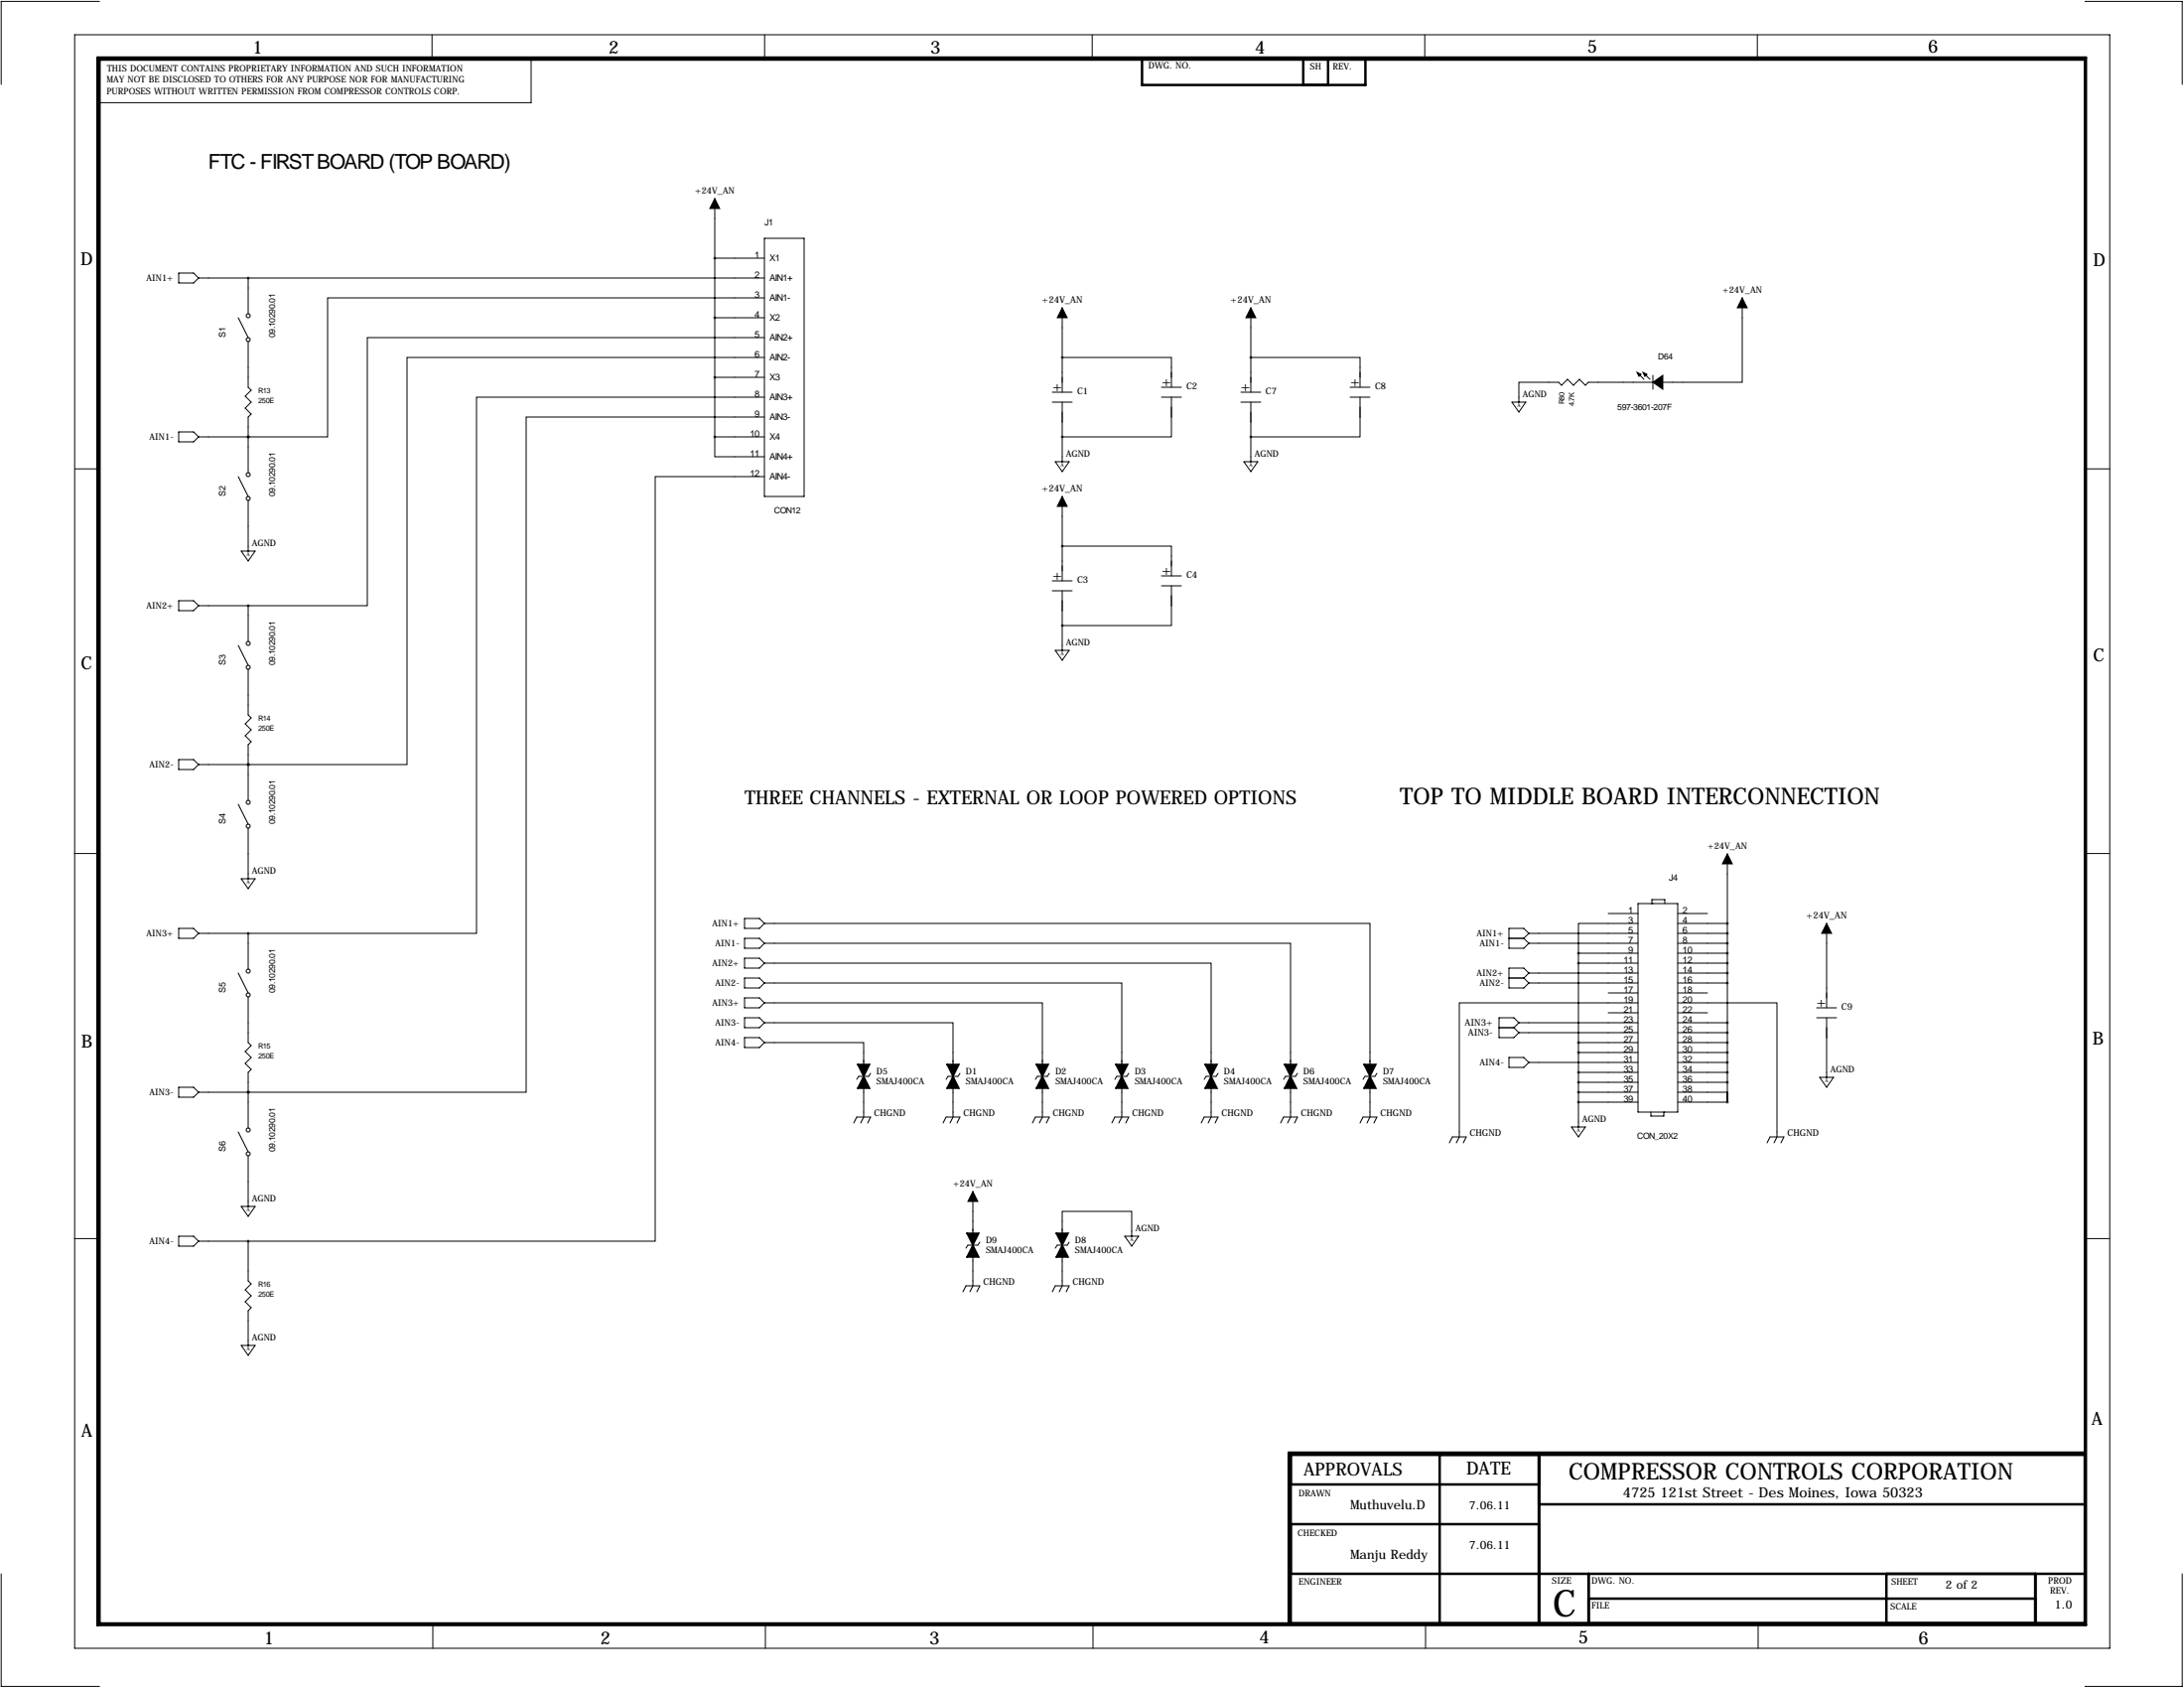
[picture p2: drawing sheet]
<svg xmlns="http://www.w3.org/2000/svg" width="559mm" height="432mm" viewBox="0 0 559 432" stroke-linecap="round" stroke-linejoin="round" font-family="sans-serif">
<g fill="none" stroke="#000" stroke-width=".25">
<path d="M19.1 8.9h520.7v412.7h-520.7zM25.5 .4h-25.2v21.2M110.5 8.9v6.3M143.1 15.2h-7.2v11.1h-110.9M195.6 8.9v6.3M279.5 8.9v6.3M364.5 8.9v6.3M449.6 8.9v6.3M533.5 .4h24.8v21.2M182.9 50.8v61M45.7 69.8h3.8l1.3 1.3-1.3 1.3h-3.8zM50.8 71.1h144.8"/>
<path d="M63.5 71.1v9.2M182.9 66h12.7M195.6 76.2h-111.8v35.6h-20.3M195.6 61h10.1v66h-10.1zM271.8 78.7v21.6M320 78.7v21.6M445.8 76.2v21.6h-20.4M61 81.3l2.5 5.1M63.5 87.4v11.7l.8 .7-1.6 1.5 1.6 1.6-1.6 1.5 1.6 1.5-.8 .8v14.2M182.9 81.3h12.7M182.9 96.5h12.7M195.6 86.4h-101.6v68.5h-30.5"/>
<path d="M195.6 91.4h-91.5v104.2h-40.6M271.8 91.4h27.9v7.7M297.2 99.1h5.1M320 91.4h28v7.7M345.4 99.1h5.1M419.1 95.5l1.5 1.5M420.6 95.5l1.5 1.5M422.9 97.8h-16.5l-.8 .8-1.5-1.6-1.5 1.6-1.5-1.6-1.6 1.6-.7-.8h-10.2v5.1M422.9 96v3.6M19.2 119.9h6.4M45.7 110.5h3.8l1.3 1.3-1.3 1.2h-3.8zM50.8 111.8h12.7"/>
<path d="M63.5 111.8h.1M182.9 111.8v5h12.7M182.9 111.8h12.7M195.6 101.6h-73.7v137.2h-58.4M195.6 106.7h-61v172.7h-71.1M269.2 100.3h5.1M269.2 102.9h5.1M270 118.1h3.6l-1.8 2.5zM271.8 102.9v15.2M297.2 101.6h5.1M299.7 101.6v10.2h-27.9M317.5 100.3h5.1"/>
<path d="M317.5 102.9h5.1M318.3 118.1h3.5l-1.8 2.5zM320 102.9v15.2M345.4 101.6h5.1M348 101.6v10.2h-28M386.8 102.9h3.6l-1.8 2.5zM533.4 119.9h6.4M61 121.9l2.5 5.1M63.5 128v13M195.6 121.9h-28v195.6h-104.1M271.8 139.7h27.9v7.6M271.8 127v21.6"/>
<path d="M45.7 153.7h3.8l1.3 1.2-1.3 1.3h-3.8zM50.8 154.9h12.7M61.7 141h3.6l-1.8 2.5zM63.5 154.9v9.2M269.2 148.6h5.1M269.2 151.1h5.1M271.8 151.1v15.3M297.2 147.3h5.1M297.2 149.9h5.1M299.7 149.9v10.1h-27.9M61 165.1l2.5 5.1M63.5 171.2v11.7l.8 .7-1.6 1.6 1.6 1.5-1.6 1.5 1.6 1.5-.8 .8v14.2"/>
<path d="M270 166.4h3.6l-1.8 2.5zM45.7 194.3h3.8l1.3 1.3-1.3 1.2h-3.8zM50.8 195.6h12.7M63.5 195.6h.1M19 218.3h6.5M61 205.7l2.5 5.1M63.5 211.8v13M442 218.4v63.5M533.3 218.3h6.4M45.7 237.5h3.8l1.3 1.3-1.3 1.2h-3.8zM50.8 238.8h12.7M61.7 224.8h3.6l-1.8 2.5z"/>
<path d="M63.5 238.8v9.1M190.5 234.9h3.8l1.3 1.3-1.3 1.3h-3.8zM195.6 236.2h154.9v36M391.2 238.8h27.9M391.2 238.8l-1.3-1.3h-3.8v5.1h3.8l1.3-1.3M391.2 238.8l-1.3 1.2M411.5 233.7h7.6M419.1 236.2h-15.2v7.6M419.1 231.1h10.2v53.4h-10.2zM422.7 231.1h.1M422.7 231.1v-1h3.3v1M429.3 233.7h7.6"/>
<path d="M429.3 236.2h12.7M429.3 238.8h12.7M467.4 236.2v21.6M61 248.9l2.5 5.1M63.5 255v11.7l.8 .8-1.6 1.5 1.6 1.5-1.6 1.5 1.6 1.6-.8 .7v14.2M190.5 255.3h3.8l1.3 1.2-1.3 1.3h-3.8zM190.5 240h3.8l1.3 1.3-1.3 1.3h-3.8zM190.5 245.1h3.8l1.3 1.3-1.3 1.2h-3.8zM190.5 250.2h3.8l1.3 1.3-1.3 1.2h-3.8zM195.6 241.3h134.6v30.9M195.6 246.4h114.3v25.8M195.6 251.5h91.4v20.7"/>
<path d="M195.6 256.5h71.1v15.7M386.1 240h3.8M386.1 250.2h3.8M389.9 240l1.3 1.3M389.9 250.2l1.3 1.3M391.2 241.3h27.9M391.2 248.9h27.9M391.2 251.5h27.9M391.2 248.9l-1.3-1.3h-3.8v5.1h3.8l1.3-1.2M391.2 248.9l-1.3 1.3M403.9 243.8h15.2M403.9 246.4h15.2"/>
<path d="M403.9 243.8v35.6M411.5 254h7.6M411.5 259.1h7.6M419.1 256.5h-45.7v34.3l-.8 1.6M429.3 256.5h25.4v34.3l-.8 1.6M429.3 241.3h12.7M429.3 243.8h12.7M429.3 246.4h12.7M429.3 248.9h12.7M429.3 251.5h12.7M429.3 254h7.6M429.3 259.1h7.6"/>
<path d="M464.8 257.8h5.1M45.7 278.1h3.8l1.3 1.3-1.3 1.3h-3.8zM50.8 279.4h12.7M63.5 279.4h.1M190.5 260.3h3.8l1.3 1.3-1.3 1.3h-3.8zM190.5 265.4h3.8l1.3 1.3-1.3 1.3h-3.8zM195.6 261.6h48.2v10.6M195.6 266.7h25.4v5.5M221 278.4v7.4l-.8 1.5M222.8 274.6l-.6 .7h-2.5l-.5 .8M243.8 278.4v7.4l-.7 1.5M245.6 274.6l-.5 .7h-2.5l-.5 .8"/>
<path d="M266.7 278.4v7.4l-.8 1.5M268.5 274.6l-.5 .7h-2.6l-.5 .8M287 278.4v7.4l-.7 1.5M288.8 274.6l-.5 .7h-2.5l-.6 .8M309.9 278.4v7.4l-.8 1.5M311.7 274.6l-.6 .7h-2.5l-.5 .8M330.2 278.4v7.4l-.8 1.5M332 274.6l-.5 .7h-2.6l-.5 .8M350.5 278.4v7.4l-.7 1.5M352.3 274.6l-.5 .7h-2.6l-.5 .8M383.5 262.9h3.8M386.1 270.5h3.8l1.3 1.3-1.3 1.2h-3.8z"/>
<path d="M387.3 262.9l1.3 1.3M388.6 261.6h30.5M388.6 264.2h30.5M388.6 261.6l-1.3-1.3h-3.8v5.1h3.8l1.3-1.2M388.6 261.6l-1.3 1.3M391.2 271.8h27.9M403.9 266.7h15.2M403.9 279.4v2.5M403.9 269.2h15.2M403.9 274.3h15.2M403.9 276.9h15.2M403.9 279.4h15.2"/>
<path d="M429.3 279.4h12.7v2.5M429.3 261.6h12.7M429.3 264.2h12.7M429.3 266.7h12.7M429.3 269.2h12.7M429.3 271.8h12.7M429.3 274.3h12.7M429.3 276.9h12.7M464.8 260.3h5.1M465.6 275.6h3.5l-1.7 2.5zM467.4 260.3v15.3M61 289.6l2.5 5"/>
<path d="M63.5 295.7v12.9M218.4 287.3l.8-1.5h3.6l-.8 1.5M241.3 287.3l.8-1.5h3.5l-.7 1.5M264.2 287.3l.7-1.5h3.6l-.8 1.5M284.5 287.3l.7-1.5h3.6l-.8 1.5M307.3 287.3l.8-1.5h3.6l-.8 1.5M327.7 287.3l.7-1.5h3.6l-.8 1.5M348 287.3l.7-1.5h3.6l-.8 1.5M370.8 292.4l.8-1.6h3.6l-.8 1.6M402.1 288.3h3.5l-1.7 2.5zM403.9 281.9h15.2M403.9 281.9v6.4"/>
<path d="M422.4 284.5v1h3.3v-1M425.7 284.5h.1M429.3 281.9h12.7M452.1 292.4l.8-1.6h3.5l-.7 1.6M19 316.8h6.5M45.7 316.2h3.8l1.3 1.3-1.3 1.3h-3.8zM50.8 317.5h12.7M61.7 308.6h3.6l-1.8 2.5zM63.5 317.5v10.2l.8 .7-1.6 1.5 1.6 1.6-1.6 1.5 1.6 1.5-.8 .8v8.9M248.9 304.8v10.6M250.7 317.8l-.5 .7h-2.6l-.5 .8M271.8 315.4v-5.5h17.8v6.3"/>
<path d="M273.6 317.8l-.6 .7h-2.5l-.5 .8M287.8 316.2h3.5l-1.7 2.6zM533.3 316.8h6.4M246.4 330.5l.7-1.6h3.6l-.8 1.6M248.9 321.6v7.3l-.7 1.6M269.2 330.5l.8-1.6h3.6l-.8 1.6M271.8 321.6v7.3l-.8 1.6M61.7 344.2h3.6l-1.8 2.5zM.3 402.6v28.8h25.2M110.7 415.3v6.3M195.8 415.3v6.3M279.7 415.3v6.3"/>
<path d="M364.7 415.3v6.3M449.8 415.3v6.3M558.3 402.6v28.8h-24.8"/>
<circle cx="63.5" cy="80.8" r=".51"/>
<circle cx="63.5" cy="86.9" r=".51"/>
<circle cx="63.5" cy="121.4" r=".51"/>
<circle cx="63.5" cy="127.5" r=".51"/>
<circle cx="63.5" cy="170.7" r=".51"/>
<circle cx="63.5" cy="164.6" r=".51"/>
<circle cx="63.5" cy="211.3" r=".51"/>
<circle cx="63.5" cy="205.2" r=".51"/>
<circle cx="63.5" cy="248.4" r=".51"/>
<circle cx="63.5" cy="254.5" r=".51"/>
<circle cx="63.5" cy="289.1" r=".51"/>
<circle cx="63.5" cy="295.1" r=".51"/>
</g>
<g fill="none" stroke="#000" stroke-width=".63">
<path d="M24.9 14.7h508.8v401h-508.8zM25.5 15.2h508v400.1h-508zM292.2 15h57.2v6.7h-57.2zM333.5 21.7v-6.7h6.3v6.7M330.3 379.7h63.5M368.4 372.1v43.2M393.8 372.1v43.2M533.5 372.1h-203.2v43.2M533.5 371.6h-203.8v43.7M330.3 389.9h63.5M393.8 384.8h139.7M330.3 402.6h203.2"/>
<path d="M406.5 402.6v12.7M406.5 408.9h114.3M482.7 402.6v12.7M520.8 402.6v12.7"/>
</g>
<path d="M182.9 50.8l1.2 2.5h-2.5zM271.8 78.7l1.2 2.6h-2.5zM320 78.7l1.3 2.6h-2.5zM445.8 76.2l1.2 2.5h-2.5zM418.8 95.2l1.1 .6-.5 .5zM420.4 95.2l1 .6-.5 .5zM422.9 97.8l2.5-1.8v3.6zM271.8 127l1.2 2.5h-2.5zM442 218.4l1.2 2.6h-2.5zM467.4 236.2l1.2 2.6h-2.5zM248.9 304.8l1.3 2.5h-2.6z" fill="#000" stroke="#000" stroke-width=".25"/>
<g fill="#000" stroke="#000" stroke-width=".38">
<path d="M221 275.3l1.5 3.1h-3zM219.5 272.3h3l-1.5 3zM243.8 275.3l1.6 3.1h-3.1zM242.3 272.3h3.1l-1.6 3zM266.7 275.3l1.5 3.1h-3zM265.2 272.3h3l-1.5 3zM287 275.3l1.5 3.1h-3zM285.5 272.3h3l-1.5 3zM309.9 275.3l1.5 3.1h-3zM308.4 272.3h3l-1.5 3zM330.2 275.3l1.5 3.1h-3zM328.7 272.3h3l-1.5 3z"/>
<path d="M350.5 275.3l1.5 3.1h-3zM349 272.3h3l-1.5 3zM247.4 315.5h3l-1.5 3zM270.3 315.5h3l-1.5 3zM248.9 318.5l1.5 3.1h-3zM271.8 318.5l1.5 3.1h-3z"/>
</g>
<path d="M403.8 243.8a.05 .05 0 0 0 .1 0 .05 .05 0 0 0-.1 0zM403.8 246.4a.05 .05 0 0 0 .1 0 .05 .05 0 0 0-.1 0zM403.8 266.7a.05 .05 0 0 0 .1 0 .05 .05 0 0 0-.1 0zM403.8 274.3a.05 .05 0 0 0 .1 0 .05 .05 0 0 0-.1 0zM441.9 236.2a.05 .05 0 0 0 .1 0 .05 .05 0 0 0-.1 0zM441.9 238.8a.05 .05 0 0 0 .1 0 .05 .05 0 0 0-.1 0zM441.9 241.3a.05 .05 0 0 0 .1 0 .05 .05 0 0 0-.1 0zM441.9 243.8a.05 .05 0 0 0 .1 0 .05 .05 0 0 0-.1 0zM441.9 281.9a.05 .05 0 0 0 .1 0 .05 .05 0 0 0-.1 0zM441.9 276.9a.05 .05 0 0 0 .1 0 .05 .05 0 0 0-.1 0zM441.9 274.3a.05 .05 0 0 0 .1 0 .05 .05 0 0 0-.1 0zM441.9 271.8a.05 .05 0 0 0 .1 0 .05 .05 0 0 0-.1 0zM441.9 269.2a.05 .05 0 0 0 .1 0 .05 .05 0 0 0-.1 0zM441.9 266.7a.05 .05 0 0 0 .1 0 .05 .05 0 0 0-.1 0zM441.9 264.2a.05 .05 0 0 0 .1 0 .05 .05 0 0 0-.1 0zM441.9 261.6a.05 .05 0 0 0 .1 0 .05 .05 0 0 0-.1 0zM441.9 251.5a.05 .05 0 0 0 .1 0 .05 .05 0 0 0-.1 0zM441.9 248.9a.05 .05 0 0 0 .1 0 .05 .05 0 0 0-.1 0zM441.9 246.4a.05 .05 0 0 0 .1 0 .05 .05 0 0 0-.1 0zM403.8 269.2a.05 .05 0 0 0 .1 0 .05 .05 0 0 0-.1 0zM403.8 276.9a.05 .05 0 0 0 .1 0 .05 .05 0 0 0-.1 0zM403.8 279.4a.05 .05 0 0 0 .1 0 .05 .05 0 0 0-.1 0zM403.8 281.9a.05 .05 0 0 0 .1 0 .05 .05 0 0 0-.1 0zM320 91.4a.05 .05 0 0 0 .1 0 .05 .05 0 0 0-.1 0zM320 111.8a.05 .05 0 0 0 .1 0 .05 .05 0 0 0-.1 0z" fill="#000" stroke="#000" stroke-width=".63"/>
<text font-size="9.6" x="397.3" y="413.5">C</text>
<g font-size="5.9">
<text x="358.1" y="205.7">TOP TO MIDDLE BOARD INTERCONNECTION</text>
<text x="401.4" y="378.6">COMPRESSOR CONTROLS CORPORATION</text>
</g>
<text font-size="5.3" x="53.3" y="43.2">FTC - FIRST BOARD (TOP BOARD)</text>
<text font-size="4.9" x="190.5" y="205.7">THREE CHANNELS - EXTERNAL OR LOOP POWERED OPTIONS</text>
<g font-size="4.6">
<text x="64.6" y="13.7">1</text>
<text x="155.8" y="13.7">2</text>
<text x="238" y="13.7">3</text>
<text x="321.1" y="13.7">4</text>
<text x="406.1" y="13.5">5</text>
<text x="493.3" y="13.5">6</text>
<text x="20.6" y="67.9">D</text>
<text x="535.6" y="68.1">D</text>
<text x="20.7" y="171.1">C</text>
<text x="535.5" y="169.2">C</text>
<text x="20.8" y="268.1">B</text>
<text x="535.4" y="267.2">B</text>
<text x="535.2" y="364.5">A</text>
<text x="20.8" y="367.5">A</text>
<text x="333.6" y="377.4">APPROVALS</text>
<text x="375.2" y="377.2">DATE</text>
<text x="67.5" y="420.6">1</text>
<text x="153.6" y="420.6">2</text>
<text x="237.8" y="420.6">3</text>
<text x="322.2" y="420.5">4</text>
<text x="403.9" y="420.4">5</text>
<text x="490.9" y="420.6">6</text>
</g>
<g font-size="3.6">
<text x="269.2" y="100.1">+</text>
<text x="297.2" y="98.8">+</text>
<text x="317.5" y="100.1">+</text>
<text x="345.4" y="98.8">+</text>
<text x="269.2" y="148.3">+</text>
<text x="297.2" y="147.1">+</text>
<text x="464.8" y="257.6">+</text>
<text x="415.3" y="383">4725 121st Street - Des Moines, Iowa 50323</text>
</g>
<g font-size="3.3">
<text x="345.4" y="386.1">Muthuvelu.D</text>
<text x="345.4" y="398.8">Manju Reddy</text>
</g>
<g font-size="3">
<text x="375.9" y="386.1">7.06.11</text>
<text x="375.9" y="396.2">7.06.11</text>
<text x="497.8" y="406.4">2 of 2</text>
<text x="525.8" y="411.5">1.0</text>
</g>
<g font-size="2.4">
<text x="193.1" y="66">1</text>
<text x="193.1" y="71.1">2</text>
<text x="196.8" y="66.8">X1</text>
<text x="196.8" y="71.9">AIN1+</text>
<text x="193.1" y="76.2">3</text>
<text x="196.8" y="77">AIN1-</text>
<text x="266.6" y="77.5">+24V_AN</text>
<text x="314.8" y="77.5">+24V_AN</text>
<text x="193.1" y="81.3">4</text>
<text x="196.8" y="82.1">X2</text>
<text x="193.1" y="86.4">5</text>
<text x="196.8" y="87.2">AIN2+</text>
<text x="193.1" y="91.4">6</text>
<text x="196.8" y="92.2">AIN2-</text>
<text x="193.1" y="96.5">7</text>
<text x="193.1" y="101.6">8</text>
<text x="196.8" y="97.3">X3</text>
<text x="275.6" y="100.8">C1</text>
<text x="303.5" y="99.6">C2</text>
<text x="323.8" y="100.8">C7</text>
<text x="351.8" y="99.6">C8</text>
<text x="193.1" y="106.7">9</text>
<text x="196.8" y="102.4">AIN3+</text>
<text x="196.8" y="107.5">AIN3-</text>
<text x="191.9" y="111.8">10</text>
<text x="196.8" y="112.6">X4</text>
<text x="191.9" y="116.8">11</text>
<text x="196.8" y="117.6">AIN4+</text>
<text x="191.9" y="121.9">12</text>
<text x="196.8" y="122.7">AIN4-</text>
<text x="266.6" y="125.7">+24V_AN</text>
<text x="275.6" y="149.1">C3</text>
<text x="303.5" y="147.8">C4</text>
<text x="416.6" y="233.7">1</text>
<text x="430.5" y="233.7">2</text>
<text x="416.6" y="236.2">3</text>
<text x="416.6" y="238.8">5</text>
<text x="430.5" y="236.2">4</text>
<text x="430.5" y="238.8">6</text>
<text x="462.1" y="234.9">+24V_AN</text>
<text x="416.6" y="241.3">7</text>
<text x="416.6" y="243.8">9</text>
<text x="430.5" y="241.3">8</text>
<text x="430.5" y="243.8">10</text>
<text x="415.4" y="246.4">11</text>
<text x="415.4" y="248.9">13</text>
<text x="415.4" y="251.5">15</text>
<text x="430.5" y="246.4">12</text>
<text x="430.5" y="248.9">14</text>
<text x="430.5" y="251.5">16</text>
<text x="415.4" y="254">17</text>
<text x="415.4" y="256.5">19</text>
<text x="430.5" y="254">18</text>
<text x="430.5" y="256.5">20</text>
<text x="374.8" y="262.5">AIN3+</text>
<text x="415.4" y="259.1">21</text>
<text x="415.4" y="261.6">23</text>
<text x="430.5" y="259.1">22</text>
<text x="430.5" y="261.6">24</text>
<text x="471.2" y="258.3">C9</text>
<text x="375.6" y="265">AIN3-</text>
<text x="415.4" y="264.2">25</text>
<text x="415.4" y="266.7">27</text>
<text x="415.4" y="269.2">29</text>
<text x="430.5" y="264.2">26</text>
<text x="430.5" y="266.7">28</text>
<text x="430.5" y="269.2">30</text>
<text x="415.4" y="271.8">31</text>
<text x="415.4" y="274.3">33</text>
<text x="430.5" y="271.8">32</text>
<text x="430.5" y="274.3">34</text>
<text x="415.4" y="276.9">35</text>
<text x="415.4" y="279.4">37</text>
<text x="415.4" y="281.9">39</text>
<text x="430.5" y="276.9">36</text>
<text x="430.5" y="279.4">38</text>
<text x="430.5" y="281.9">40</text>
<text x="223.7" y="285.5">CHGND</text>
<text x="246.5" y="285.5">CHGND</text>
<text x="269.4" y="285.5">CHGND</text>
<text x="289.7" y="285.5">CHGND</text>
<text x="312.6" y="285.5">CHGND</text>
<text x="332.9" y="285.5">CHGND</text>
<text x="353.2" y="285.5">CHGND</text>
<text x="376.1" y="290.6">CHGND</text>
<text x="457.4" y="290.6">CHGND</text>
<text x="251.6" y="328.7">CHGND</text>
<text x="274.5" y="328.7">CHGND</text>
</g>
<g font-size="2.3">
<text x="293.8" y="17.6">DWG. NO.</text>
<text x="335.2" y="17.7">SH</text>
<text x="341" y="17.7">REV.</text>
<text x="27.3" y="21.1">MAY NOT BE DISCLOSED TO OTHERS FOR ANY PURPOSE NOR FOR MANUFACTURING</text>
<text x="27.4" y="18.3">THIS DOCUMENT CONTAINS PROPRIETARY INFORMATION AND SUCH INFORMATION</text>
<text x="27.3" y="24.2">PURPOSES WITHOUT WRITTEN PERMISSION FROM COMPRESSOR CONTROLS CORP.</text>
<text x="177.8" y="49.5">+24V_AN</text>
<text x="195.6" y="57.7">J1</text>
<text x="37.5" y="71.9">AIN1+</text>
<text x="440.7" y="74.9">+24V_AN</text>
<text x="57.7" y="86.4" transform="rotate(-90 57.7 86.4)">S1</text>
<text x="389.6" y="101.6">AGND</text>
<text x="38.3" y="112.6">AIN1-</text>
<text x="272.7" y="116.8">AGND</text>
<text x="321" y="116.8">AGND</text>
<text x="57.7" y="127" transform="rotate(-90 57.7 127)">S2</text>
<text x="64.5" y="139.7">AGND</text>
<text x="37.5" y="155.7">AIN2+</text>
<text x="272.7" y="165.1">AGND</text>
<text x="57.7" y="170.2" transform="rotate(-90 57.7 170.2)">S3</text>
<text x="38.3" y="196.4">AIN2-</text>
<text x="57.7" y="210.8" transform="rotate(-90 57.7 210.8)">S4</text>
<text x="436.9" y="217.2">+24V_AN</text>
<text x="64.5" y="223.5">AGND</text>
<text x="427" y="225.3">J4</text>
<text x="37.5" y="239.6">AIN3+</text>
<text x="182.2" y="237">AIN1+</text>
<text x="377.8" y="239.6">AIN1+</text>
<text x="183" y="242.1">AIN1-</text>
<text x="378.6" y="242.1">AIN1-</text>
<text x="182.2" y="247.2">AIN2+</text>
<text x="377.8" y="249.7">AIN2+</text>
<text x="57.7" y="254" transform="rotate(-90 57.7 254)">S5</text>
<text x="182.2" y="257.3">AIN3+</text>
<text x="183" y="252.3">AIN2-</text>
<text x="378.6" y="252.3">AIN2-</text>
<text x="183" y="262.4">AIN3-</text>
<text x="183" y="267.5">AIN4-</text>
<text x="224.3" y="274.8">D5</text>
<text x="247.1" y="274.8">D1</text>
<text x="270" y="274.8">D2</text>
<text x="290.3" y="274.8">D3</text>
<text x="313.2" y="274.8">D4</text>
<text x="333.5" y="274.8">D6</text>
<text x="353.8" y="274.8">D7</text>
<text x="378.6" y="272.6">AIN4-</text>
<text x="468.3" y="274.3">AGND</text>
<text x="38.3" y="280.2">AIN3-</text>
<text x="224.3" y="277.5">SMAJ400CA</text>
<text x="247.1" y="277.5">SMAJ400CA</text>
<text x="270" y="277.5">SMAJ400CA</text>
<text x="290.3" y="277.5">SMAJ400CA</text>
<text x="313.2" y="277.5">SMAJ400CA</text>
<text x="333.5" y="277.5">SMAJ400CA</text>
<text x="353.8" y="277.5">SMAJ400CA</text>
<text x="404.8" y="287">AGND</text>
<text x="57.7" y="294.6" transform="rotate(-90 57.7 294.6)">S6</text>
<text x="243.8" y="303.5">+24V_AN</text>
<text x="64.5" y="307.3">AGND</text>
<text x="290.5" y="315">AGND</text>
<text x="38.3" y="318.3">AIN4-</text>
<text x="252.2" y="318">D9</text>
<text x="252.2" y="320.6">SMAJ400CA</text>
<text x="275.1" y="318">D8</text>
<text x="275.1" y="320.6">SMAJ400CA</text>
<text x="64.5" y="342.9">AGND</text>
<text x="332.3" y="382.8">DRAWN</text>
<text x="332" y="392.9">CHECKED</text>
<text x="332.3" y="405.4">ENGINEER</text>
<text x="397.1" y="405.1">SIZE</text>
<text x="407.2" y="405.1">DWG. NO.</text>
<text x="483.9" y="405.4">SHEET</text>
<text x="524.1" y="405.1">PROD</text>
<text x="524.6" y="407.7">REV.</text>
<text x="407.2" y="411.5">FILE</text>
<text x="483.7" y="411.7">SCALE</text>
</g>
<g font-size="2.2">
<text x="70.4" y="86.4" transform="rotate(-90 70.4 86.4)">09.10290.01</text>
<text x="424.2" y="91.9">D64</text>
<text x="413.8" y="104.9">597-3601-207F</text>
<text x="70.4" y="127" transform="rotate(-90 70.4 127)">09.10290.01</text>
<text x="198.1" y="131.3">CON12</text>
<text x="70.4" y="170.2" transform="rotate(-90 70.4 170.2)">09.10290.01</text>
<text x="70.4" y="210.8" transform="rotate(-90 70.4 210.8)">09.10290.01</text>
<text x="70.4" y="254" transform="rotate(-90 70.4 254)">09.10290.01</text>
<text x="418.9" y="291.3">CON_20X2</text>
<text x="70.4" y="294.6" transform="rotate(-90 70.4 294.6)">09.10290.01</text>
</g>
<g font-size="1.9">
<text x="66" y="100.6">R13</text>
<text x="66" y="103.1">250E</text>
<text x="400.3" y="103.5" transform="rotate(-90 400.3 103.5)">R80</text>
<text x="402.8" y="103.9" transform="rotate(-90 402.8 103.9)">4.7K</text>
<text x="66" y="184.4">R14</text>
<text x="66" y="186.9">250E</text>
<text x="66" y="268.2">R15</text>
<text x="66" y="270.8">250E</text>
<text x="66" y="329.2">R16</text>
<text x="66" y="331.7">250E</text>
</g>
<g font-size="1.3">
<text x="388.2" y="104.1">A</text>
<text x="271.4" y="119.3">A</text>
<text x="319.6" y="119.3">A</text>
<text x="63.1" y="142.2">A</text>
<text x="271.4" y="167.6">A</text>
<text x="63.1" y="226">A</text>
<text x="466.9" y="276.8">A</text>
<text x="403.4" y="289.5">A</text>
<text x="63.1" y="309.8">A</text>
<text x="289.1" y="317.4">A</text>
<text x="63.1" y="345.4">A</text>
</g>
</svg>
